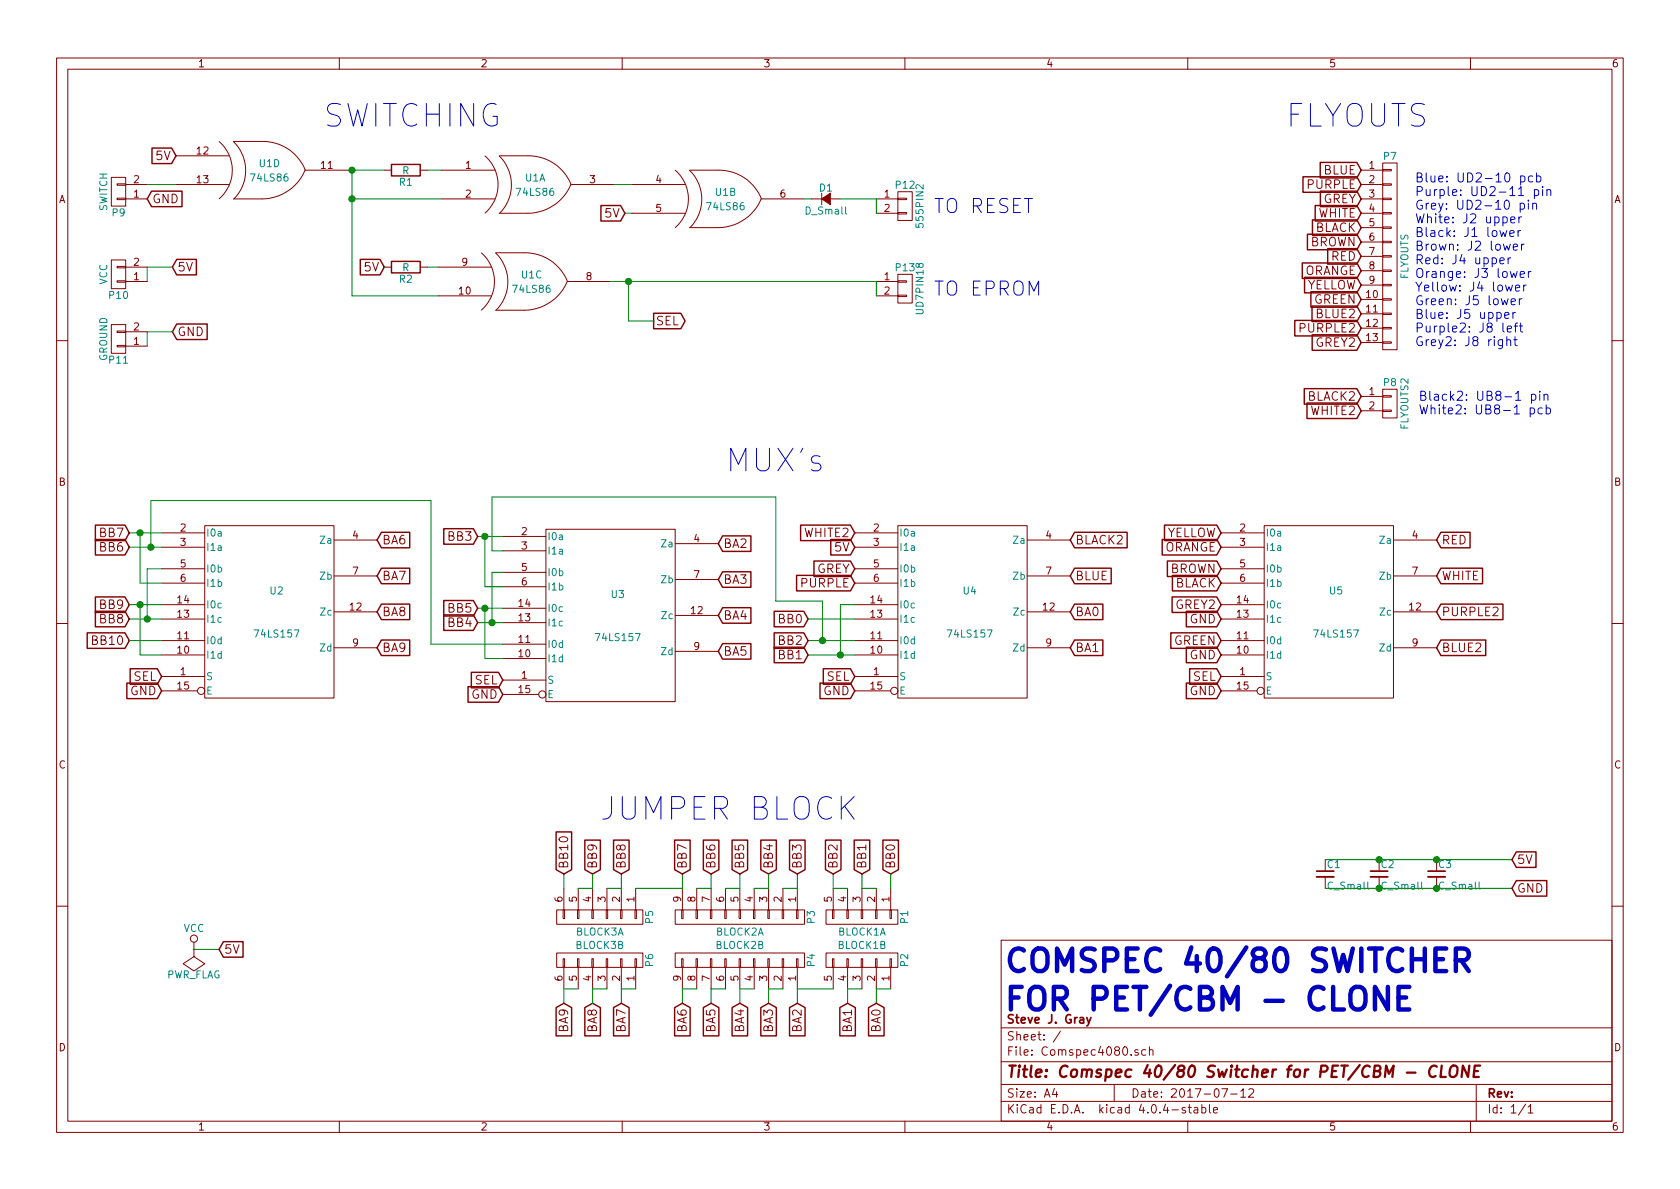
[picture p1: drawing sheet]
<svg xmlns="http://www.w3.org/2000/svg" width="297mm" height="210mm" viewBox="0 0 297 210" stroke-linecap="round" stroke-linejoin="round" font-family="sans-serif">
<g fill="none" stroke="#840000" stroke-width=".18">
<path d="M10 10.3h277v189.9h-277zM12 12.2h273v186.1h-273zM60 10.3v1.9M110 10.3v1.9M160 10.3v1.9M210 10.3v1.9M260 10.3v1.9M19.7 31.4h2.5v5h-2.5zM20.7 32.5h1.5v.3h-1.5zM20.7 35h1.5v.3h-1.5zM22.2 35.2h3.8M22.2 32.6h3.8"/>
<path d="M31.1 27.6h9.4M31.1 32.6h9.4M38.8 25a6.7 6.7 0 0 1 0 10.1M41.3 25h5.1a8 8 0 0 1 7.6 5.1h7.6M41.3 25.1a7.1 7.1 0 0 1 .1 10.1M53.9 30.1a8.3 8.3 0 0 1-7.5 5.1h-5.1M67.9 30.1h1.3M74.3 30.1h1.3M78.1 30.1h9.4M78.1 35.2h9.4M85.8 27.6a6.7 6.7 0 0 1 0 10.1M88.3 27.6h5.1a8 8 0 0 1 7.6 5"/>
<path d="M88.3 27.6a7.1 7.1 0 0 1 0 10.1M100.9 32.6a8.3 8.3 0 0 1-7.6 5.1h-5M101 32.6h7.6M111.8 37.7h9.4M111.8 32.6h9.4M119.4 30.1a6.7 6.7 0 0 1 0 10.1M121.9 30.1h5.1M121.9 30.1a7.1 7.1 0 0 1 .1 10.2M127 30.1a8 8 0 0 1 7.6 5.1h7.6M134.6 35.1a8.3 8.3 0 0 1-7.6 5.2h-5.1M143.5 35.2h1.8M145.3 34.2v2"/>
<path d="M146.8 35.2h1.8M154.9 37.7h3.8M154.9 35.2h3.8M158.7 37.6h1.6v.2h-1.6zM158.7 35h1.6v.3h-1.6zM158.7 33.9h2.6v5.1h-2.6zM240.7 37.7h3.8M240.7 30.1h3.8M240.7 35.2h3.8M240.7 32.6h3.8M244.5 28.8h2.5v33h-2.5zM244.5 37.6h1.5v.2h-1.5z"/>
<path d="M244.5 35h1.5v.3h-1.5zM244.5 32.5h1.5v.3h-1.5zM244.5 30h1.5v.2h-1.5zM19.7 46h2.5v5h-2.5zM19.7 57.4h2.5v5.1h-2.5zM20.7 47.1h1.5v.3h-1.5zM20.7 49.7h1.5v.2h-1.5zM20.7 58.5h1.5v.3h-1.5zM22.2 49.8h3.8M22.2 47.2h3.8M22.2 58.7h3.8M67.9 47.2h1.3"/>
<path d="M74.3 47.2h1.3M77.5 47.2h9.4M77.5 52.3h9.4M85.1 44.7a6.7 6.7 0 0 1 0 10.1M87.6 44.7h5.1M87.7 44.7a7.1 7.1 0 0 1 0 10.2M92.7 44.7a8 8 0 0 1 7.6 5.1h7.6M100.3 49.8a8.3 8.3 0 0 1-7.6 5.1h-5.1M154.9 49.8h3.8M154.9 52.3h3.8M158.7 52.2h1.6v.2h-1.6zM158.7 49.7h1.6v.2h-1.6z"/>
<path d="M158.7 48.5h2.6v5.1h-2.6zM240.7 40.3h3.8M240.7 42.8h3.8M240.7 45.3h3.8M240.7 47.9h3.8M240.7 50.4h3.8M240.7 53h3.8M240.7 55.5h3.8M240.7 58h3.8M244.5 57.9h1.5v.3h-1.5zM244.5 55.4h1.5v.2h-1.5zM244.5 52.8h1.5v.3h-1.5z"/>
<path d="M244.5 50.3h1.5v.2h-1.5zM244.5 47.7h1.5v.3h-1.5zM244.5 45.2h1.5v.3h-1.5zM244.5 42.7h1.5v.2h-1.5zM244.5 40.1h1.5v.3h-1.5zM10 60.2h2M20.7 61.1h1.5v.2h-1.5zM22.2 61.2h3.8M240.7 60.6h3.8M240.7 70.1h3.8M240.7 72.6h3.8M244.5 60.4h1.5v.3h-1.5z"/>
<path d="M244.5 72.5h1.5v.3h-1.5zM244.5 70h1.5v.2h-1.5zM244.5 68.8h2.5v5.1h-2.5zM285 60.2h2M28.6 94.2h7.6M28.6 96.8h7.6M36.2 93h22.9v30.4h-22.9zM59.1 95.5h7.6M88.9 94.9h7.6M88.9 97.4h7.6M96.5 93.6h22.9v30.5h-22.9zM119.4 96.1h7.6"/>
<path d="M151.1 94.2h7.6M151.1 96.8h7.6M158.7 93h22.9v30.4h-22.9zM181.6 95.5h7.6M215.9 94.2h7.6M215.9 96.8h7.6M223.5 93h22.9v30.4h-22.9zM246.4 95.5h7.6M10 110.3h2M28.6 119.6h7.6M28.6 100.6h7.6M28.6 103.1h7.6"/>
<path d="M28.6 115.8h7.6M28.6 113.3h7.6M28.6 109.5h7.6M28.6 106.9h7.6M59.1 101.8h7.6M59.1 114.5h7.6M59.1 108.2h7.6M88.9 101.2h7.6M88.9 103.8h7.6M88.9 116.5h7.6M88.9 113.9h7.6M88.9 110.1h7.6"/>
<path d="M88.9 107.6h7.6M119.4 102.5h7.6M119.4 115.2h7.6M119.4 108.8h7.6M151.1 119.6h7.6M151.1 100.6h7.6M151.1 103.1h7.6M151.1 115.8h7.6M151.1 113.3h7.6M151.1 109.5h7.6M151.1 106.9h7.6M181.6 101.8h7.6"/>
<path d="M181.6 114.5h7.6M181.6 108.2h7.6M215.9 119.6h7.6M215.9 100.6h7.6M215.9 103.1h7.6M215.9 115.8h7.6M215.9 113.3h7.6M215.9 109.5h7.6M215.9 106.9h7.6M246.4 101.8h7.6M246.4 114.5h7.6M246.4 108.2h7.6"/>
<path d="M285 110.3h2M28.6 122.2h6.3M88.9 120.3h7.6M88.9 122.8h6.3M151.1 122.2h6.4M215.9 122.2h6.3M99.7 157.1v3.8M102.2 157.1v3.8M104.8 157.1v3.8M107.3 157.1v3.8M109.9 157.1v3.8M112.4 157.1v3.8"/>
<path d="M120.6 157.1v3.8M123.2 157.1v3.8M125.7 157.1v3.8M128.3 157.1v3.8M130.8 157.1v3.8M133.3 157.1v3.8M135.9 157.1v3.8M138.4 157.1v3.8M141 157.1v3.8M147.3 157.1v3.8M149.9 157.1v3.8M152.4 157.1v3.8"/>
<path d="M154.9 157.1v3.8M157.5 157.1v3.8M234.3 155.1v2M243.8 155.1v2M254 155.1v2M10 160.2h2M34.3 167.9h.1M34.3 167.9v1.3l1.9 1.2-1.9 1.3-1.9-1.3 1.9-1.2M34.3 166.6v1.3M98.4 160.9h15.3v2.5h-15.3zM98.4 168.5h15.3v2.6h-15.3zM99.6 160.9h.2v1.5h-.2z"/>
<path d="M99.6 169.5h.2v1.6h-.2zM99.7 171.1v3.8M102.1 160.9h.3v1.5h-.3zM102.1 169.5h.3v1.6h-.3zM102.2 171.1v3.8M104.6 160.9h.3v1.5h-.3zM104.6 169.5h.3v1.6h-.3zM104.8 171.1v3.8M107.2 160.9h.2v1.5h-.2zM107.2 169.5h.2v1.6h-.2zM107.3 171.1v3.8M109.7 160.9h.3v1.5h-.3z"/>
<path d="M109.7 169.5h.3v1.6h-.3zM109.9 171.1v3.8M112.3 160.9h.2v1.5h-.2zM112.3 169.5h.2v1.6h-.2zM112.4 171.1v3.8M119.4 160.9h22.8v2.5h-22.8zM119.4 168.5h22.8v2.6h-22.8zM120.5 160.9h.3v1.5h-.3zM120.5 169.5h.3v1.6h-.3zM120.6 171.1v3.8M123.1 160.9h.2v1.5h-.2zM123.1 169.5h.2v1.6h-.2z"/>
<path d="M123.2 171.1v3.8M125.6 160.9h.3v1.5h-.3zM125.6 169.5h.3v1.6h-.3zM125.7 171.1v3.8M128.1 160.9h.3v1.5h-.3zM128.1 169.5h.3v1.6h-.3zM128.3 171.1v3.8M130.7 160.9h.2v1.5h-.2zM130.7 169.5h.2v1.6h-.2zM130.8 171.1v3.8M133.2 160.9h.3v1.5h-.3zM133.2 169.5h.3v1.6h-.3z"/>
<path d="M133.3 171.1v3.8M135.8 160.9h.2v1.5h-.2zM135.8 169.5h.2v1.6h-.2zM135.9 171.1v3.8M138.3 160.9h.3v1.5h-.3zM138.3 169.5h.3v1.6h-.3zM138.4 171.1v3.8M140.8 160.9h.3v1.5h-.3zM140.8 169.5h.3v1.6h-.3zM141 171.1v3.8M146 160.9h12.7v2.5h-12.7zM146 168.5h12.7v2.6h-12.7z"/>
<path d="M147.2 160.9h.2v1.5h-.2zM147.2 169.5h.2v1.6h-.2zM147.3 171.1v3.8M149.7 160.9h.3v1.5h-.3zM149.7 169.5h.3v1.6h-.3zM149.9 171.1v3.8M152.3 160.9h.2v1.5h-.2zM152.3 169.5h.2v1.6h-.2zM152.4 171.1v3.8M154.8 160.9h.3v1.5h-.3zM154.8 169.5h.3v1.6h-.3zM154.9 171.1v3.8"/>
<path d="M157.4 160.9h.2v1.5h-.2zM157.4 169.5h.2v1.6h-.2zM157.5 171.1v3.8M177 166.3h108v32h-108zM285 160.2h2M60 198.3v1.9M110 198.3v1.9M160 198.3v1.9M177 194.8h108M177 191.8h108M177 187.8h108M177 181.8h108"/>
<path d="M186.4 192.5l-.3 1h.9M186.8 193v1M187.5 182.3l-1.3 2M197 191.8v3M201.2 185.7a.37 .37 0 0 0-.6 .1l.1 .2 .5 .2 .1 .1-.2 .3-.5-.1M202.6 185.7l-.5-.1-.2 .3v.6l.2 .1 .5-.1M203.2 185.7l.2-.1 .4 .1 .1 .9M203.2 185.1v1.5M209.6 195.9a.37 .37 0 0 0-.6 .1l.1 .3 .5 .1 .1 .1-.3 .3-.4-.1M210 198.3v1.9M210.1 195.8h.5M210.3 195.3v1.3l.3 .2"/>
<path d="M211.2 195.9h.5l.1 .9M211.8 196.2l-.5 .1-.2 .2 .2 .3 .5-.1M212.5 195.9l.4-.1 .3 .3-.1 .6h-.6M212.5 195.3v1.5M213.8 195.3v1.3l.2 .2M214.6 196.3l.7-.1-.1-.3-.4-.1-.2 .2v.7h.6M216 192.5h1l-.6 1.5M217.6 193.5h1.1M219.4 193l.4-.5v1.5M219.4 194h.8M220.8 192.7l.2-.2h.4l.3 .5-1 1h1M260 198.3v1.9"/>
<path d="M261 191.8v6.5M269.7 195.2l-1.2 2M270.2 195.8l.4-.5v1.5M270.2 196.8h.8"/>
<circle cx="35.6" cy="122.2" r=".63"/>
<circle cx="95.9" cy="122.8" r=".63"/>
<circle cx="158.1" cy="122.2" r=".63"/>
<circle cx="222.9" cy="122.2" r=".63"/>
<circle cx="34.3" cy="166" r=".63"/>
</g>
<path d="M248.7 189.7h1.6M254 188.6a.87 .87 0 0 0-1 0 .87 .87 0 0 0-.3 1 .69 .69 0 0 0 .3 .8 .69 .69 0 0 0 .8-.1M254.9 188.4l-.2 2h.9M256.5 188.7a.66 .66 0 0 1 1.2 0 1.43 1.43 0 0 1-.6 1.7l-.6-.1a1.49 1.49 0 0 1 0-1.6zM259.8 188.4l-.2 2-1-2-.2 2M260.7 189.4h.6M261.7 188.4h-.9l-.3 2h1" fill="none" stroke="#840000" stroke-width=".41"/>
<path d="M232.8 154h3M242.3 154h3.1M252.5 154h3M192.2 179.9l.3 1M192.9 179.9l-.5 1.4-.2 .1" fill="none" stroke="#840000" stroke-width=".3"/>
<path d="M245.4 174.5v4l-2.3-4v4M247.3 176.4h1.3M249.2 174.5h-1.9v4h1.9M253.8 169.6h1.3M255.7 167.7h-1.9v4h1.9M257.4 169.8h1.5a1.08 1.08 0 0 0 .8-1 1.08 1.08 0 0 0-.8-1.1h-1.5v4M258.4 169.8l1.3 1.9" fill="none" stroke="#0000c2" stroke-width=".79"/>
<g fill="none" stroke="#840000" stroke-width=".25">
<path d="M26.8 33.8h5.4v2.7h-5.4l-.8-1.3zM26.9 26.2h3.5l.7 1.4-.7 1.3h-3.5zM69.2 29.1h5.1v2h-5.1zM106.2 36.3h3.5l.8 1.4-.8 1.4h-3.5zM230.4 31.3h9.5l.8 1.3-.8 1.4h-9.5zM232.1 38.9h7.8l.8 1.4-.8 1.3h-7.8zM232.5 36.3h7.4l.8 1.4-.8 1.4h-7.4zM233.4 28.7h6.5l.8 1.4-.8 1.4h-6.5zM233.5 33.8h6.4l.8 1.4-.8 1.3h-6.4zM31.2 45.9h3.5v2.7h-3.5l-.7-1.4zM31.2 57.3h5.4v2.7h-5.4l-.7-1.3zM63.7 45.9h3.5l.7 1.3-.7 1.4h-3.5z"/>
<path d="M69.2 46.2h5.1v2.1h-5.1zM115.6 55.4h4.8l.7 1.4-.7 1.3h-4.8zM228.9 56.7h11l.8 1.3-.8 1.4h-11zM230.3 46.5h9.6l.8 1.4-.8 1.3h-9.6zM230.7 49h9.2l.8 1.4-.8 1.4h-9.2zM231.2 41.4h8.7l.8 1.4-.8 1.4h-8.7zM231.8 51.6h8.1l.8 1.4-.8 1.3h-8.1zM232 54.1h7.9l.8 1.4-.8 1.4h-7.9zM232 59.2h7.9l.8 1.4-.8 1.3h-7.9zM234.7 44h5.2l.8 1.3-.8 1.4h-5.2zM230.6 68.7h9.3l.8 1.4-.8 1.4h-9.3zM231.1 71.3h8.8l.8 1.3-.8 1.4h-8.8z"/>
<path d="M16.9 95.4h5.2l.8 1.4-.8 1.3h-5.2zM16.9 92.9h5.2l.8 1.3-.8 1.4h-5.2zM67.4 94.1h5v2.8h-5l-.7-1.4zM78.5 93.5h5.2l.8 1.4-.8 1.3h-5.2zM127.8 94.8h5v2.7h-5l-.8-1.4zM141.6 92.9h8.8l.7 1.3-.7 1.4h-8.8zM143.9 99.2h6.5l.7 1.4-.7 1.3h-6.5zM146.9 95.4h3.5l.7 1.4-.7 1.3h-3.5zM190 94.1h9.3v2.8h-9.3l-.8-1.4zM205.5 95.4h9.6l.8 1.4-.8 1.3h-9.6zM205.9 92.9h9.2l.8 1.3-.8 1.4h-9.2zM206.4 99.2h8.7l.8 1.4-.8 1.3h-8.7z"/>
<path d="M254.8 94.1h5.1v2.8h-5.1l-.8-1.4zM15.4 111.9h6.7l.8 1.4-.8 1.3h-6.7zM16.9 108.1h5.2l.8 1.4-.8 1.3h-5.2zM16.9 105.6h5.2l.8 1.3-.8 1.4h-5.2zM23 118.3h4.8l.8 1.3-.8 1.4h-4.8zM67.4 100.5h5v2.7h-5l-.7-1.4zM67.4 106.8h5v2.8h-5l-.7-1.4zM67.4 113.2h5v2.7h-5l-.7-1.4zM78.5 108.7h5.2l.8 1.4-.8 1.4h-5.2zM78.5 106.2h5.2l.8 1.4-.8 1.3h-5.2zM83.3 118.9h4.8l.8 1.4-.8 1.3h-4.8zM127.8 101.1h5v2.8h-5l-.8-1.4z"/>
<path d="M127.8 107.5h5v2.7h-5l-.8-1.4zM127.8 113.8h5v2.8h-5l-.8-1.4zM136.9 108.1h5.2l.8 1.4-.8 1.3h-5.2zM136.9 114.4h5.2l.8 1.4-.8 1.4h-5.2zM136.9 111.9h5.2l.8 1.4-.8 1.3h-5.2zM140.8 101.7h9.6l.7 1.4-.7 1.4h-9.6zM145.6 118.3h4.8l.7 1.3-.7 1.4h-4.8zM190 100.5h6.5v2.7h-6.5l-.8-1.4zM190 113.2h5v2.7h-5l-.8-1.4zM190 106.8h5v2.8h-5l-.8-1.4zM207 111.9h8.1l.8 1.4-.8 1.3h-8.1zM207.2 105.6h7.9l.8 1.3-.8 1.4h-7.9z"/>
<path d="M207.3 101.7h7.8l.8 1.4-.8 1.4h-7.8zM209.8 108.1h5.3l.8 1.4-.8 1.3h-5.3zM209.8 114.4h5.3l.8 1.4-.8 1.4h-5.3zM210.3 118.3h4.8l.8 1.3-.8 1.4h-4.8zM254.8 100.5h7.3v2.7h-7.3l-.8-1.4zM254.8 106.8h10.9v2.8h-10.9l-.8-1.4zM254.8 113.2h7.9v2.7h-7.9l-.8-1.4zM22.4 120.8h5.4l.8 1.4-.8 1.3h-5.4zM82.8 121.4h5.3l.8 1.4-.8 1.4h-5.3zM145 120.8h5.4l.7 1.4-.7 1.3h-5.4zM209.8 120.8h5.3l.8 1.4-.8 1.3h-5.3zM98.3 147.1h2.8v6.7l-1.4 .8-1.4-.8z"/>
<path d="M103.4 148.6h2.7v5.2l-1.3 .8-1.4-.8zM108.5 148.6h2.7v5.2l-1.3 .8-1.4-.8zM119.3 148.6h2.7v5.2l-1.4 .8-1.3-.8zM124.4 148.6h2.7v5.2l-1.4 .8-1.3-.8zM129.4 148.6h2.8v5.2l-1.4 .8-1.4-.8zM134.5 148.6h2.8v5.2l-1.4 .8-1.4-.8zM139.6 148.6h2.7v5.2l-1.3 .8-1.4-.8zM145.9 148.6h2.8v5.2l-1.4 .8-1.4-.8zM151 148.6h2.8v5.2l-1.4 .8-1.4-.8zM156.1 148.6h2.8v5.2l-1.4 .8-1.4-.8zM268.1 155.7h5.4v2.8h-5.4l-.8-1.4zM268.1 150.6h3.5v2.8h-3.5l-.8-1.4z"/>
<path d="M39.5 166.5h3.5v2.8h-3.5l-.8-1.4zM98.3 178.2l1.4-.8 1.4 .8v5h-2.8zM103.4 178.2l1.4-.8 1.3 .8v5h-2.7zM108.5 178.2l1.4-.8 1.3 .8v5h-2.7zM119.3 178.2l1.3-.8 1.4 .8v5h-2.7zM124.4 178.2l1.3-.8 1.4 .8v5h-2.7zM129.4 178.2l1.4-.8 1.4 .8v5h-2.8zM134.5 178.2l1.4-.8 1.4 .8v5h-2.8zM139.6 178.2l1.4-.8 1.3 .8v5h-2.7zM148.5 178.2l1.4-.8 1.3 .8v5h-2.7zM153.6 178.2l1.3-.8 1.4 .8v5h-2.7z"/>
</g>
<g fill="none" stroke="#008400" stroke-width=".18">
<path d="M26 32.6h5.1M61.6 30.1h6.3M62.2 30.1v22.2h15.3M62.2 35.2h15.9M75.6 30.1h2.5M108.6 32.6h3.2M110.5 37.7h1.3M142.2 35.2h1.3M148.6 35.2h6.3v2.5M30.5 47.2h-4.5v2.6M30.5 58.7h-4.5v2.5M67.9 47.2h.1"/>
<path d="M75.6 47.2h1.9M107.9 49.8h47v2.5M111.1 49.8v7h4.5M22.9 96.8h5.7M22.9 94.2h5.7M24.8 94.2v8.9h3.8M26.7 96.8v-8.3h49.5v25.4h12.7M84.5 94.9h4.4M85.7 94.9v8.9h3.2M88.9 97.4h-1.9v-9.5h50.2v18.4h8.2v7M22.9 106.9h5.7M22.9 109.5h5.7"/>
<path d="M22.9 113.3h5.7M24.8 106.9v8.9h3.8M28.6 100.6h-2.6v8.9M84.5 110.1h4.4M84.5 107.6h4.4M85.7 107.6v8.9h3.2M88.9 101.2h-1.9v8.9M142.9 115.8h8.2M142.9 109.5h8.2M142.9 113.3h8.2M151.1 106.9h-2.5v8.9M99.7 154.6v2.5"/>
<path d="M104.8 154.6v2.5h-2.6M109.9 154.6v2.5h-2.6M120.6 154.6v2.5h-8.2M125.7 154.6v2.5h-2.5M130.8 154.6v2.5h-2.5M135.9 154.6v2.5h-2.6M141 154.6v2.5h-2.6M147.3 154.6v2.5h2.6M152.4 154.6v2.5h2.5M157.5 154.6v2.5M234.3 157.1h33M234.3 152h33"/>
<path d="M34.3 167.9h4.4M102.2 174.9h-2.5v2.5M107.3 174.9h-2.5v2.5M112.4 174.9h-2.5v2.5M123.2 174.9h-2.6v2.5M128.3 174.9h-2.6v2.5M133.3 174.9h-2.5v2.5M138.4 174.9h-2.5v2.5M147.3 174.9h-6.3v2.5M152.4 174.9h-2.5v2.5M157.5 174.9h-2.6v2.5"/>
</g>
<path d="M145.3 35.2l1.5-1v2z" fill="#840000" stroke="#840000" stroke-width=".18"/>
<g fill="#008400" stroke="#008400" stroke-width=".25">
<circle cx="111.1" cy="49.8" r=".51"/>
<circle cx="62.2" cy="30.1" r=".51"/>
<circle cx="62.2" cy="35.2" r=".51"/>
<circle cx="148.6" cy="115.8" r=".51"/>
<circle cx="87" cy="110.1" r=".51"/>
<circle cx="26" cy="109.5" r=".51"/>
<circle cx="85.7" cy="94.9" r=".51"/>
<circle cx="85.7" cy="107.6" r=".51"/>
<circle cx="26.7" cy="96.8" r=".51"/>
<circle cx="24.8" cy="94.2" r=".51"/>
<circle cx="24.8" cy="106.9" r=".51"/>
<circle cx="145.4" cy="113.3" r=".51"/>
<circle cx="243.8" cy="152" r=".51"/>
<circle cx="254" cy="152" r=".51"/>
<circle cx="243.8" cy="157.1" r=".51"/>
<circle cx="254" cy="157.1" r=".51"/>
</g>
<path d="M232.8 155.1h3M242.3 155.1h3.1M252.5 155.1h3" fill="none" stroke="#840000" stroke-width=".33"/>
<g fill="none" stroke="#0000c2" stroke-width=".18">
<path d="M267.1 38.9l.8-.2-.1-.3-.5-.1-.2 .3 .1 .7h.6M268.6 38.3v1.1M268.8 36l.4-.1 .3 .3v.5l-.1 .2h-.6M268.8 35.9v1.6M268.9 31.2l.4-.1 .3 .3v.5l-.1 .2h-.6M268.9 31.1v1.6M269 38.3l-.3 .1-.1 .3M270.2 35.4v.2M270.2 35.9v1.1M271 31.2l-.5-.1-.3 .3v.5l.2 .2h.6M271 36.1l.2-.2 .4 .1 .1 1M271 35.9v1.1"/>
<path d="M271.3 33.6l.5-.1 .3 .3v.5l-.2 .2h-.6M271.3 33.5v1.6M271.7 31.2l.4-.1 .3 .3v.5l-.1 .2h-.6M271.7 30.6v1.6M272.7 33v.1M272.7 33.5v1.1M273.5 33.7l.2-.2 .4 .1 .1 1M273.5 33.5v1.1M264.7 55.3l.4-.1 .3 .3v.5l-.1 .2h-.6M265.2 40.8l.3 1 .3-.7 .3 .7 .3-1M265.2 46.1l.8-.1-.1-.3-.5-.1-.2 .2 .1 .8h.6M265.7 57.1v1.4l.3 .2"/>
<path d="M265.8 43.2l.3 1 .3-.7 .3 .7 .3-1M266 55.8l.8-.2-.1-.3-.4-.1-.3 .3 .1 .7h.6M266.2 50.4l.3 1.1 .3-.8 .3 .8 .3-1.1M266.4 59.5v1.6M266.5 58.2l.8-.2-.1-.3h-.5l-.2 .2 .1 .7h.6M266.6 45.6v1.1M267 41.3l.7-.2-.1-.3h-.4l-.2 .2v.8h.6M267 48l.3 1.1 .3-.8 .3 .8 .3-1.1M267.1 45.6l-.3 .1-.2 .2M267.2 53.4l.7-.2v-.3l-.5-.1-.2 .3 .1 .7h.6M267.5 55.2v1.1M267.6 43.7l.7-.1-.1-.3-.4-.1-.2 .2v.8h.6"/>
<path d="M267.7 57.7h.6M267.9 59.5v1.4v.2h.3M267.9 50.9l.8-.1-.1-.3-.4-.1-.3 .2 .1 .8h.6M267.9 55.2l-.3 .1-.1 .2M268.3 57.1l-.3 .1-.1 .1v1.4M268.4 40.8v1M268.6 52.8v1.1M268.6 57.7h.6M268.8 48.5l.7-.1v-.3l-.5-.1-.2 .2 .1 .8h.6M268.9 40.8h-.3l-.2 .3M268.9 57.1v1.4v.1l.3 .1M269 43.2v1"/>
<path d="M269.1 52.8l-.3 .1-.2 .2M269.4 50.4v1.1M269.5 43.2l-.3 .1-.2 .2M269.8 50.4l-.3 .1-.1 .2M270.2 48v1.1M270.7 48l-.3 .1-.2 .2M265.7 60.1v1.3l-.3 .3-.4-.1M265.7 60.1h-.5l-.3 .3v.4l.1 .3h.7M266.4 60.2l.2-.1h.4l.1 1M267.6 60.1h.6M270.6 72.2l.4-.1 .3 .3v.5l-.1 .2h-.6M270.6 72.1v1.6"/>
<path d="M270.8 69.8l.4-.1 .4 .3v.5l-.2 .2h-.6M270.8 69.7v1.6M272.2 69.2v.1M272.2 69.7v1.1M272.7 72.2l-.5-.1-.3 .3v.5l.2 .2h.6M273 69.9l.2-.2 .4 .1 .1 1M273 69.7v1.1M273.4 72.2l.4-.1 .3 .3v.5l-.1 .2h-.6M273.4 71.6v1.6"/>
</g>
<g font-size="5.6" fill="#0000c2">
<text x="57.1" y="22.5">SWITCHING</text>
<text x="227.3" y="22.5">FLYOUTS</text>
<text x="128.3" y="83.4">MUX's</text>
<text x="106" y="145">JUMPER BLOCK</text>
<text x="177.8" y="171.9">COMSPEC 40/80 SWITCHER</text>
<text x="177.8" y="178.7">FOR PET/CBM - CLONE</text>
</g>
<g font-size="3.5" fill="#0000c2">
<text x="165.1" y="37.7">TO RESET</text>
<text x="165.1" y="52.3">TO EPROM</text>
</g>
<text font-size="2.8" fill="#840000" x="178" y="190.5">Title: Comspec 40/80 Switcher for PET/CBM - CLONE</text>
<g font-size="2.2" fill="#0000c2">
<text x="250.2" y="32.3">Blue: UD2-10 pcb</text>
<text x="250.2" y="34.7">Purple: UD2-11 pin</text>
<text x="250.2" y="37.1">Grey: UD2-10 pin</text>
<text x="250.2" y="39.5">White: J2 upper</text>
<text x="250.2" y="41.9">Black: J1 lower</text>
<text x="250.2" y="44.3">Brown: J2 lower</text>
<text x="250.2" y="46.7">Red: J4 upper</text>
<text x="250.2" y="49.1">Orange: J3 lower</text>
<text x="250.2" y="51.6">Yellow: J4 lower</text>
<text x="250.2" y="54">Green: J5 lower</text>
<text x="250.2" y="56.4">Blue: J5 upper</text>
<text x="250.2" y="58.8">Purple2: J8 left</text>
<text x="250.2" y="61.2">Grey2: J8 right</text>
<text x="250.8" y="70.9">Black2: UB8-1 pin</text>
<text x="250.8" y="73.3">White2: UB8-1 pcb</text>
</g>
<g font-size="2.1" fill="#840000">
<text x="27.6" y="28.3">5V</text>
<text x="26.9" y="35.9">GND</text>
<text x="231.1" y="33.4">PURPLE</text>
<text x="233.7" y="35.9">GREY</text>
<text x="234" y="30.9">BLUE</text>
<text x="107" y="38.5">5V</text>
<text x="232.3" y="41">BLACK</text>
<text x="232.9" y="38.5">WHITE</text>
<text x="231.5" y="43.6">BROWN</text>
<text x="235.3" y="46.1">RED</text>
<text x="31.4" y="48">5V</text>
<text x="64.4" y="48">5V</text>
<text x="230.4" y="48.6">ORANGE</text>
<text x="230.7" y="51.2">YELLOW</text>
<text x="232.2" y="53.7">GREEN</text>
<text x="31.4" y="59.4">GND</text>
<text x="116" y="57.5">SEL</text>
<text x="230" y="58.8">PURPLE2</text>
<text x="232.8" y="56.3">BLUE2</text>
<text x="232.6" y="61.3">GREY2</text>
<text x="231.1" y="70.9">BLACK2</text>
<text x="231.7" y="73.4">WHITE2</text>
<text x="17.7" y="95">BB7</text>
<text x="79.3" y="95.6">BB3</text>
<text x="142.2" y="95">WHITE2</text>
<text x="205.9" y="95">YELLOW</text>
<text x="17.7" y="97.5">BB6</text>
<text x="67.6" y="96.3">BA6</text>
<text x="127.9" y="96.9">BA2</text>
<text x="144.2" y="101.3">GREY</text>
<text x="147.6" y="97.5">5V</text>
<text x="190.1" y="96.3">BLACK2</text>
<text x="205.7" y="97.5">ORANGE</text>
<text x="206.7" y="101.3">BROWN</text>
<text x="254.9" y="96.3">RED</text>
<text x="17.7" y="107.7">BB9</text>
<text x="67.6" y="102.6">BA7</text>
<text x="127.9" y="103.2">BA3</text>
<text x="141.6" y="103.9">PURPLE</text>
<text x="190.1" y="102.6">BLUE</text>
<text x="207.6" y="103.9">BLACK</text>
<text x="207.8" y="107.7">GREY2</text>
<text x="254.9" y="102.6">WHITE</text>
<text x="17.7" y="110.2">BB8</text>
<text x="67.6" y="109">BA8</text>
<text x="79.3" y="110.9">BB4</text>
<text x="79.3" y="108.3">BB5</text>
<text x="127.9" y="109.6">BA4</text>
<text x="137.7" y="110.2">BB0</text>
<text x="190.1" y="109">BA0</text>
<text x="210.3" y="110.2">GND</text>
<text x="254.9" y="109">PURPLE2</text>
<text x="16.5" y="114">BB10</text>
<text x="67.6" y="115.3">BA9</text>
<text x="127.9" y="115.9">BA5</text>
<text x="137.7" y="116.6">BB1</text>
<text x="137.7" y="114">BB2</text>
<text x="190.1" y="115.3">BA1</text>
<text x="207.4" y="114">GREEN</text>
<text x="210.3" y="116.6">GND</text>
<text x="254.9" y="115.3">BLUE2</text>
<text x="22.9" y="122.9">GND</text>
<text x="23.5" y="120.4">SEL</text>
<text x="83.3" y="123.6">GND</text>
<text x="83.8" y="121">SEL</text>
<text x="145.5" y="122.9">GND</text>
<text x="146.1" y="120.4">SEL</text>
<text x="210.3" y="122.9">GND</text>
<text x="210.8" y="120.4">SEL</text>
<text x="100.5" y="153.6" transform="rotate(-90 100.5 153.6)">BB10</text>
<text x="105.5" y="153.6" transform="rotate(-90 105.5 153.6)">BB9</text>
<text x="110.6" y="153.6" transform="rotate(-90 110.6 153.6)">BB8</text>
<text x="121.4" y="153.6" transform="rotate(-90 121.4 153.6)">BB7</text>
<text x="126.5" y="153.6" transform="rotate(-90 126.5 153.6)">BB6</text>
<text x="131.6" y="153.6" transform="rotate(-90 131.6 153.6)">BB5</text>
<text x="136.7" y="153.6" transform="rotate(-90 136.7 153.6)">BB4</text>
<text x="141.7" y="153.6" transform="rotate(-90 141.7 153.6)">BB3</text>
<text x="148.1" y="153.6" transform="rotate(-90 148.1 153.6)">BB2</text>
<text x="153.2" y="153.6" transform="rotate(-90 153.2 153.6)">BB1</text>
<text x="158.2" y="153.6" transform="rotate(-90 158.2 153.6)">BB0</text>
<text x="268.2" y="152.8">5V</text>
<text x="268.2" y="157.9">GND</text>
<text x="39.6" y="168.7">5V</text>
<text x="100.5" y="182.6" transform="rotate(-90 100.5 182.6)">BA9</text>
<text x="105.5" y="182.6" transform="rotate(-90 105.5 182.6)">BA8</text>
<text x="110.6" y="182.6" transform="rotate(-90 110.6 182.6)">BA7</text>
<text x="121.4" y="182.6" transform="rotate(-90 121.4 182.6)">BA6</text>
<text x="126.5" y="182.6" transform="rotate(-90 126.5 182.6)">BA5</text>
<text x="131.6" y="182.6" transform="rotate(-90 131.6 182.6)">BA4</text>
<text x="136.7" y="182.6" transform="rotate(-90 136.7 182.6)">BA3</text>
<text x="141.7" y="182.6" transform="rotate(-90 141.7 182.6)">BA2</text>
<text x="150.6" y="182.6" transform="rotate(-90 150.6 182.6)">BA1</text>
<text x="155.7" y="182.6" transform="rotate(-90 155.7 182.6)">BA0</text>
<text x="178" y="184">Sheet: /</text>
<text x="178" y="181">Steve J. Gray</text>
<text x="178" y="186.7">File: Comspec4080.sch</text>
<text x="178" y="196.9">KiCad E.D.A. kicad 4.0.4-stable</text>
<text x="178" y="194.1">Size: A4</text>
<text x="200" y="194.1">Date: 2017-07-12</text>
<text x="263" y="194.1">Rev:</text>
<text x="263" y="196.9">Id: 1/1</text>
</g>
<g font-size="1.8" fill="#840000">
<text x="35" y="11.9">1</text>
<text x="85" y="11.9">2</text>
<text x="135" y="11.9">3</text>
<text x="185" y="11.9">4</text>
<text x="235" y="11.9">5</text>
<text x="285" y="11.9">6</text>
<text x="34.8" y="27.3">12</text>
<text x="56.8" y="29.8">11</text>
<text x="82.3" y="29.8">1</text>
<text x="242.1" y="29.8">1</text>
<text x="10.4" y="35.9">A</text>
<text x="23.6" y="34.9">1</text>
<text x="23.6" y="32.4">2</text>
<text x="34.8" y="32.4">13</text>
<text x="82.3" y="34.9">2</text>
<text x="104.3" y="32.4">3</text>
<text x="116" y="32.4">4</text>
<text x="137.9" y="34.9">6</text>
<text x="156.4" y="34.9">1</text>
<text x="242.1" y="32.4">2</text>
<text x="242.1" y="34.9">3</text>
<text x="285.4" y="35.9">A</text>
<text x="116" y="37.5">5</text>
<text x="156.4" y="37.5">2</text>
<text x="242.1" y="37.5">4</text>
<text x="242.1" y="40">5</text>
<text x="23.6" y="47">2</text>
<text x="81.7" y="47">9</text>
<text x="242.1" y="42.5">6</text>
<text x="242.1" y="45.1">7</text>
<text x="242.1" y="47.6">8</text>
<text x="23.6" y="49.5">1</text>
<text x="81.2" y="52.1">10</text>
<text x="103.7" y="49.5">8</text>
<text x="156.4" y="49.5">1</text>
<text x="156.4" y="52.1">2</text>
<text x="241.6" y="52.7">10</text>
<text x="242.1" y="50.2">9</text>
<text x="23.6" y="58.4">2</text>
<text x="241.6" y="55.2">11</text>
<text x="241.6" y="57.8">12</text>
<text x="23.6" y="61">1</text>
<text x="241.6" y="60.3">13</text>
<text x="242.1" y="69.8">1</text>
<text x="242.1" y="72.4">2</text>
<text x="10.4" y="85.9">B</text>
<text x="285.4" y="85.9">B</text>
<text x="31.9" y="94">2</text>
<text x="62.4" y="95.2">4</text>
<text x="92.2" y="94.6">2</text>
<text x="122.7" y="95.9">4</text>
<text x="154.5" y="94">2</text>
<text x="184.9" y="95.2">4</text>
<text x="219.2" y="94">2</text>
<text x="249.7" y="95.2">4</text>
<text x="31.9" y="96.5">3</text>
<text x="31.9" y="100.3">5</text>
<text x="62.4" y="101.6">7</text>
<text x="92.2" y="97.1">3</text>
<text x="92.2" y="101">5</text>
<text x="154.5" y="96.5">3</text>
<text x="154.5" y="100.3">5</text>
<text x="184.9" y="101.6">7</text>
<text x="219.2" y="96.5">3</text>
<text x="219.2" y="100.3">5</text>
<text x="249.7" y="101.6">7</text>
<text x="31.4" y="106.7">14</text>
<text x="31.9" y="102.9">6</text>
<text x="61.9" y="107.9">12</text>
<text x="91.7" y="107.3">14</text>
<text x="92.2" y="103.5">6</text>
<text x="122.7" y="102.2">7</text>
<text x="154" y="106.7">14</text>
<text x="154.5" y="102.9">6</text>
<text x="184.5" y="107.9">12</text>
<text x="218.7" y="106.7">14</text>
<text x="219.2" y="102.9">6</text>
<text x="249.2" y="107.9">12</text>
<text x="31.4" y="113">11</text>
<text x="31.4" y="109.2">13</text>
<text x="91.7" y="113.7">11</text>
<text x="91.7" y="109.8">13</text>
<text x="122.2" y="108.6">12</text>
<text x="154" y="113">11</text>
<text x="154" y="109.2">13</text>
<text x="218.7" y="113">11</text>
<text x="218.7" y="109.2">13</text>
<text x="31.4" y="115.6">10</text>
<text x="31.9" y="119.4">1</text>
<text x="62.4" y="114.3">9</text>
<text x="91.7" y="116.2">10</text>
<text x="122.7" y="114.9">9</text>
<text x="154" y="115.6">10</text>
<text x="154.5" y="119.4">1</text>
<text x="184.9" y="114.3">9</text>
<text x="218.7" y="115.6">10</text>
<text x="219.2" y="119.4">1</text>
<text x="249.7" y="114.3">9</text>
<text x="31.4" y="121.9">15</text>
<text x="91.7" y="122.5">15</text>
<text x="92.2" y="120">1</text>
<text x="154" y="121.9">15</text>
<text x="218.7" y="121.9">15</text>
<text x="10.4" y="135.9">C</text>
<text x="285.4" y="135.9">C</text>
<text x="99.4" y="159.5" transform="rotate(-90 99.4 159.5)">6</text>
<text x="102" y="159.5" transform="rotate(-90 102 159.5)">5</text>
<text x="104.5" y="159.5" transform="rotate(-90 104.5 159.5)">4</text>
<text x="107.1" y="159.5" transform="rotate(-90 107.1 159.5)">3</text>
<text x="109.6" y="159.5" transform="rotate(-90 109.6 159.5)">2</text>
<text x="112.1" y="159.5" transform="rotate(-90 112.1 159.5)">1</text>
<text x="120.4" y="159.5" transform="rotate(-90 120.4 159.5)">9</text>
<text x="122.9" y="159.5" transform="rotate(-90 122.9 159.5)">8</text>
<text x="125.5" y="159.5" transform="rotate(-90 125.5 159.5)">7</text>
<text x="128" y="159.5" transform="rotate(-90 128 159.5)">6</text>
<text x="130.6" y="159.5" transform="rotate(-90 130.6 159.5)">5</text>
<text x="133.1" y="159.5" transform="rotate(-90 133.1 159.5)">4</text>
<text x="135.6" y="159.5" transform="rotate(-90 135.6 159.5)">3</text>
<text x="138.2" y="159.5" transform="rotate(-90 138.2 159.5)">2</text>
<text x="140.7" y="159.5" transform="rotate(-90 140.7 159.5)">1</text>
<text x="147.1" y="159.5" transform="rotate(-90 147.1 159.5)">5</text>
<text x="149.6" y="159.5" transform="rotate(-90 149.6 159.5)">4</text>
<text x="152.1" y="159.5" transform="rotate(-90 152.1 159.5)">3</text>
<text x="154.7" y="159.5" transform="rotate(-90 154.7 159.5)">2</text>
<text x="157.2" y="159.5" transform="rotate(-90 157.2 159.5)">1</text>
<text x="99.4" y="173.5" transform="rotate(-90 99.4 173.5)">6</text>
<text x="102" y="173.5" transform="rotate(-90 102 173.5)">5</text>
<text x="104.5" y="173.5" transform="rotate(-90 104.5 173.5)">4</text>
<text x="107.1" y="173.5" transform="rotate(-90 107.1 173.5)">3</text>
<text x="109.6" y="173.5" transform="rotate(-90 109.6 173.5)">2</text>
<text x="112.1" y="173.5" transform="rotate(-90 112.1 173.5)">1</text>
<text x="120.4" y="173.5" transform="rotate(-90 120.4 173.5)">9</text>
<text x="122.9" y="173.5" transform="rotate(-90 122.9 173.5)">8</text>
<text x="125.5" y="173.5" transform="rotate(-90 125.5 173.5)">7</text>
<text x="128" y="173.5" transform="rotate(-90 128 173.5)">6</text>
<text x="130.6" y="173.5" transform="rotate(-90 130.6 173.5)">5</text>
<text x="133.1" y="173.5" transform="rotate(-90 133.1 173.5)">4</text>
<text x="135.6" y="173.5" transform="rotate(-90 135.6 173.5)">3</text>
<text x="138.2" y="173.5" transform="rotate(-90 138.2 173.5)">2</text>
<text x="140.7" y="173.5" transform="rotate(-90 140.7 173.5)">1</text>
<text x="147.1" y="173.5" transform="rotate(-90 147.1 173.5)">5</text>
<text x="149.6" y="173.5" transform="rotate(-90 149.6 173.5)">4</text>
<text x="152.1" y="173.5" transform="rotate(-90 152.1 173.5)">3</text>
<text x="154.7" y="173.5" transform="rotate(-90 154.7 173.5)">2</text>
<text x="157.2" y="173.5" transform="rotate(-90 157.2 173.5)">1</text>
<text x="10.4" y="185.9">D</text>
<text x="285.4" y="185.9">D</text>
<text x="35" y="199.9">1</text>
<text x="85" y="199.9">2</text>
<text x="135" y="199.9">3</text>
<text x="185" y="199.9">4</text>
<text x="235" y="199.9">5</text>
<text x="285" y="199.9">6</text>
</g>
<g font-size="1.8" fill="#008484">
<text x="45.9" y="29.5">U1D</text>
<text x="244.7" y="28.3">P7</text>
<text x="44.5" y="32.1">74LS86</text>
<text x="70.6" y="32.8">R1</text>
<text x="71.1" y="30.8">R</text>
<text x="91.5" y="34.6">74LS86</text>
<text x="92.9" y="32.1">U1A</text>
<text x="126.5" y="34.6">U1B</text>
<text x="144.9" y="33.9">D1</text>
<text x="158.4" y="33.3">P12</text>
<text x="18.9" y="37.4" transform="rotate(-90 18.9 37.4)">SWITCH</text>
<text x="19.9" y="38.2">P9</text>
<text x="125.2" y="37.2">74LS86</text>
<text x="142.6" y="37.9">D_Small</text>
<text x="163.3" y="39.9" transform="rotate(-90 163.3 39.9)">555PIN2</text>
<text x="71.1" y="47.9">R</text>
<text x="158.4" y="47.9">P13</text>
<text x="18.9" y="50.4" transform="rotate(-90 18.9 50.4)">VCC</text>
<text x="19.4" y="52.9">P10</text>
<text x="70.6" y="50">R2</text>
<text x="90.9" y="51.8">74LS86</text>
<text x="92.2" y="49.2">U1C</text>
<text x="249" y="49.4" transform="rotate(-90 249 49.4)">FLYOUTS</text>
<text x="163.3" y="55.3" transform="rotate(-90 163.3 55.3)">UD7PIN18</text>
<text x="18.9" y="63.8" transform="rotate(-90 18.9 63.8)">GROUND</text>
<text x="19.4" y="64.3">P11</text>
<text x="244.7" y="68.3">P8</text>
<text x="249" y="76" transform="rotate(-90 249 76)">FLYOUTS2</text>
<text x="36.4" y="94.9">I0a</text>
<text x="96.8" y="95.5">I0a</text>
<text x="159" y="94.9">I0a</text>
<text x="223.8" y="94.9">I0a</text>
<text x="36.4" y="97.4">I1a</text>
<text x="36.4" y="101.2">I0b</text>
<text x="56.7" y="96.1">Za</text>
<text x="96.8" y="98">I1a</text>
<text x="96.8" y="101.8">I0b</text>
<text x="117.1" y="96.8">Za</text>
<text x="159" y="97.4">I1a</text>
<text x="159" y="101.2">I0b</text>
<text x="179.3" y="96.1">Za</text>
<text x="223.8" y="97.4">I1a</text>
<text x="223.8" y="101.2">I0b</text>
<text x="244.1" y="96.1">Za</text>
<text x="36.4" y="103.8">I1b</text>
<text x="36.4" y="107.6">I0c</text>
<text x="47.8" y="105.1">U2</text>
<text x="56.6" y="102.5">Zb</text>
<text x="96.8" y="104.4">I1b</text>
<text x="108.1" y="105.7">U3</text>
<text x="117" y="103.1">Zb</text>
<text x="159" y="103.8">I1b</text>
<text x="159" y="107.6">I0c</text>
<text x="170.3" y="105.1">U4</text>
<text x="179.2" y="102.5">Zb</text>
<text x="223.8" y="103.8">I1b</text>
<text x="223.8" y="107.6">I0c</text>
<text x="235.1" y="105.1">U5</text>
<text x="244" y="102.5">Zb</text>
<text x="36.4" y="113.9">I0d</text>
<text x="36.4" y="110.1">I1c</text>
<text x="45.3" y="112.7">74LS157</text>
<text x="56.7" y="108.8">Zc</text>
<text x="96.8" y="110.7">I1c</text>
<text x="96.8" y="108.2">I0c</text>
<text x="105.6" y="113.4">74LS157</text>
<text x="117.1" y="109.5">Zc</text>
<text x="159" y="113.9">I0d</text>
<text x="159" y="110.1">I1c</text>
<text x="167.9" y="112.7">74LS157</text>
<text x="179.3" y="108.8">Zc</text>
<text x="223.8" y="113.9">I0d</text>
<text x="223.8" y="110.1">I1c</text>
<text x="232.6" y="112.7">74LS157</text>
<text x="244.1" y="108.8">Zc</text>
<text x="36.4" y="116.5">I1d</text>
<text x="56.6" y="115.2">Zd</text>
<text x="96.8" y="117.1">I1d</text>
<text x="96.8" y="114.5">I0d</text>
<text x="117" y="115.8">Zd</text>
<text x="159" y="116.5">I1d</text>
<text x="179.2" y="115.2">Zd</text>
<text x="223.8" y="116.5">I1d</text>
<text x="244" y="115.2">Zd</text>
<text x="36.4" y="120.3">S</text>
<text x="36.4" y="122.8">E</text>
<text x="96.8" y="120.9">S</text>
<text x="96.8" y="123.4">E</text>
<text x="159" y="120.3">S</text>
<text x="159" y="122.8">E</text>
<text x="223.8" y="120.3">S</text>
<text x="223.8" y="122.8">E</text>
<text x="234.7" y="153.5">C1</text>
<text x="244.2" y="153.5">C2</text>
<text x="254.4" y="153.5">C3</text>
<text x="234.9" y="157.3">C_Small</text>
<text x="244.4" y="157.3">C_Small</text>
<text x="254.6" y="157.3">C_Small</text>
<text x="32.4" y="164.8">VCC</text>
<text x="101.8" y="165.4">BLOCK3A</text>
<text x="101.8" y="167.8">BLOCK3B</text>
<text x="115.5" y="163.2" transform="rotate(-90 115.5 163.2)">P5</text>
<text x="126.5" y="165.4">BLOCK2A</text>
<text x="126.5" y="167.8">BLOCK2B</text>
<text x="144" y="163.2" transform="rotate(-90 144 163.2)">P3</text>
<text x="148.1" y="165.4">BLOCK1A</text>
<text x="148.1" y="167.8">BLOCK1B</text>
<text x="160.6" y="163.2" transform="rotate(-90 160.6 163.2)">P1</text>
<text x="29.3" y="173">PWR_FLAG</text>
<text x="115.5" y="170.9" transform="rotate(-90 115.5 170.9)">P6</text>
<text x="144" y="170.9" transform="rotate(-90 144 170.9)">P4</text>
<text x="160.6" y="170.9" transform="rotate(-90 160.6 170.9)">P2</text>
</g>
</svg>
